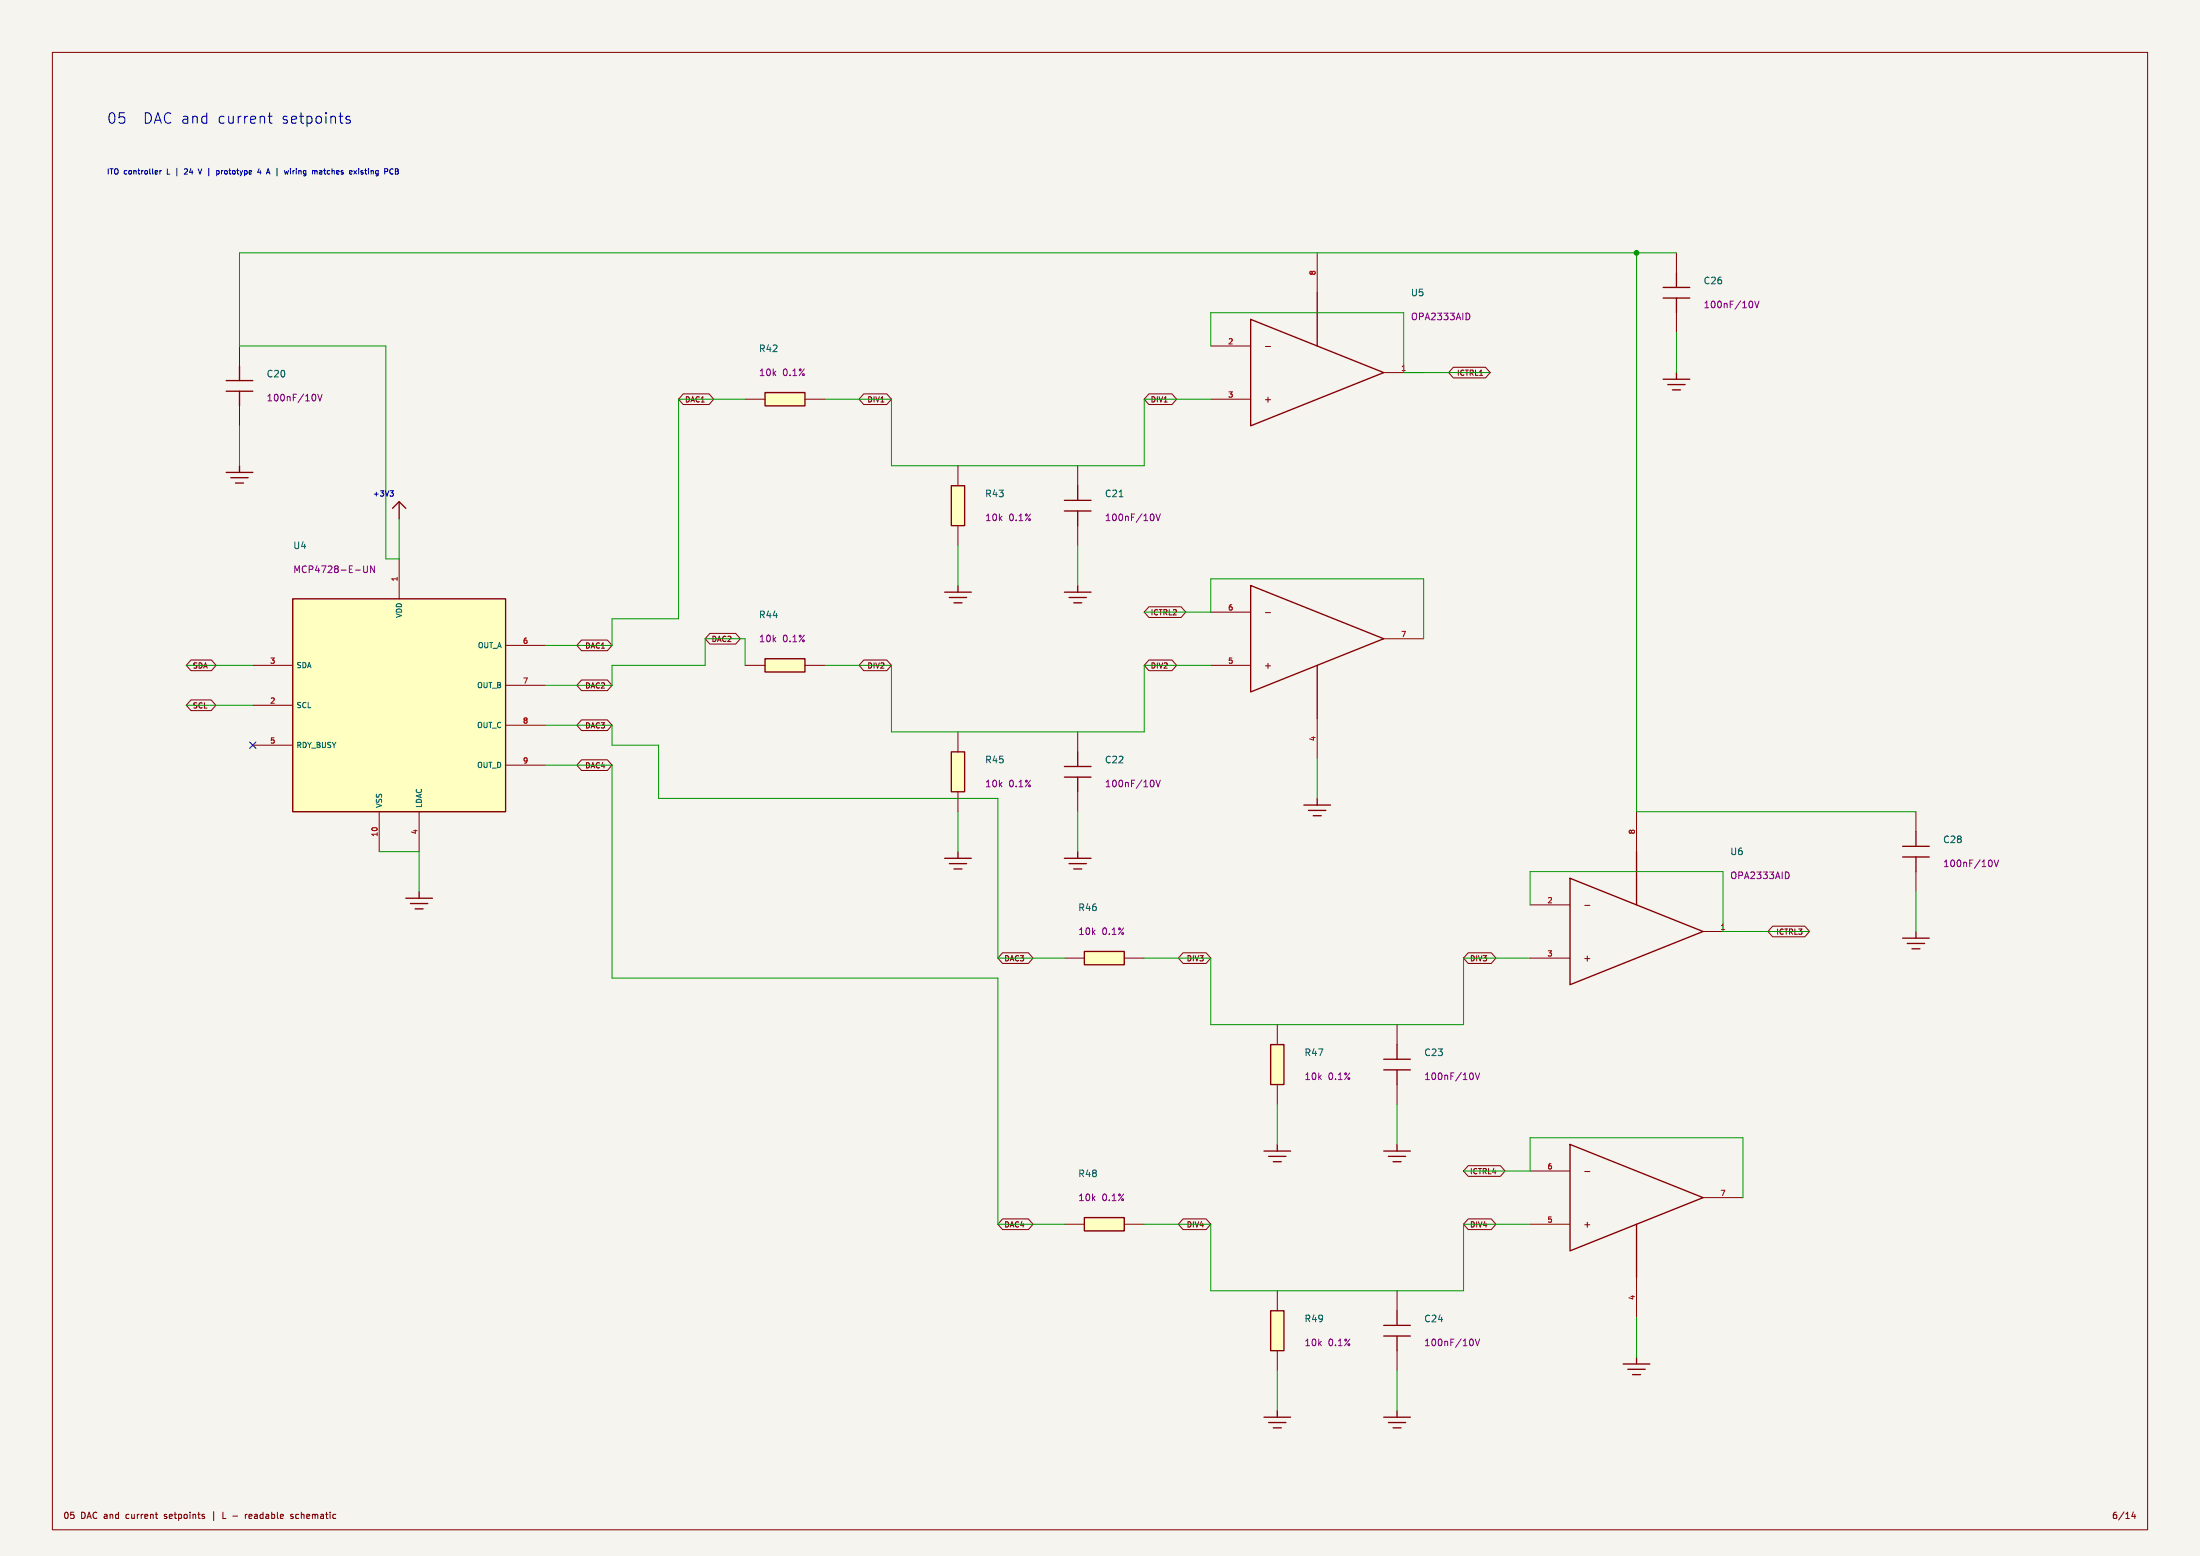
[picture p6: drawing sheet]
<svg xmlns="http://www.w3.org/2000/svg" width="420mm" height="297mm" viewBox="0 0 420 297" stroke-linecap="round" stroke-linejoin="round" font-family="sans-serif">
<path d="M0 0h420v297h-420z" fill="#f5f4ef" stroke="#f5f4ef" stroke-width=".19"/>
<g fill="none" stroke="#840000" stroke-width=".19">
<path d="M10 10h400v282h-400zM31.4 289.8h.1M31.4 289.1v.3M40.8 288.5v1.7M42.6 288.6v1.2h.5M44.4 289.4h1M46.8 289v.8M47.2 289l-.4 .3M47.9 289l-.4 .2 .1 .6h.3M48.1 289.3l-.6 .1M55.9 289.1l-.3-.1-.1 .2v.2l.4 .1v.3h-.4M56.7 289l-.3 .3v.3l.3 .2"/>
<path d="M407.3 288.6l-.3 .8h.7M407.5 289v.8"/>
</g>
<path d="M146 74.9h7.7v2.6h-7.7z" fill="#ffffc2"/>
<path d="M146 74.9h7.7v2.6h-7.7z" fill="none" stroke="#840000" stroke-width=".25"/>
<path d="M142.2 76.2h3.8M153.7 76.2h3.8" fill="none" stroke="#840000" stroke-width=".19"/>
<path d="M242.6 199.4h2.5v7.6h-2.5z" fill="#ffffc2"/>
<g fill="none" stroke="#840000" stroke-width=".25">
<path d="M251.5 55.9v10.1M317.5 54.9h5.1M317.5 56.9h5.1M320 52.1v2.8M320 56.9v2.8M238.8 61l25.4 10.1-25.4 10.2zM203.2 113h5.1M204.1 114h3.3M205 115.1h1.5M205.7 111.8v1.2M238.8 111.8l25.4 10.1-25.4 10.2zM251.5 127v10.2"/>
<path d="M248.9 153.7h5.1M249.8 154.7h3.3M250.7 155.7h1.5M251.5 152.4v1.3M299.7 167.6l25.4 10.2-25.4 10.2zM312.4 162.6v10.1M242.6 199.4h2.5v7.6h-2.5zM264.2 219.7h5M266.7 218.4v1.3M299.7 218.4l25.4 10.2-25.4 10.2zM265 220.7h3.4M265.9 221.7h1.6"/>
<path d="M312.4 233.7v10.1"/>
</g>
<g fill="none" stroke="#840000" stroke-width=".19">
<path d="M251.5 48.3v7.6M320 48.3v3.8M320 59.7v3.8M231.1 66h7.7M231.1 76.2h7.7M241.6 66.1h.9M264.2 71.1h7.6M231.1 116.8h7.7M241.6 116.9h.9M231.1 127h7.7M251.5 137.2v7.6M264.2 121.9h7.6"/>
<path d="M312.4 154.9v7.7M292.1 172.7h7.6M302.5 172.8h1M325.1 177.8h7.6M243.8 195.6v3.8M292.1 182.9h7.6M243.8 207v3.8M292.1 223.5h7.6M292.1 233.7h7.6M302.5 223.6h1M325.1 228.6h7.6M312.4 243.8v7.7"/>
</g>
<path d="M280.4 59.8l.2 .5-.2 .7M334.3 57.5a.79 .79 0 0 1 0 1.2M335 57.5l.4 1.2 .4-1.2M341.3 166.5l.3 .5-.3 .7" fill="none" stroke="#840084" stroke-width=".19"/>
<path d="M146 125.7h7.7v2.6h-7.7z" fill="#ffffc2"/>
<path d="M146 125.7h7.7v2.6h-7.7zM180.3 163.8h5.1M181.2 164.8h3.3M182.1 165.9h1.5M182.9 162.6v1.2M264.2 270.5h5M265 271.5h3.4M265.9 272.5h1.6M266.7 269.2v1.3" fill="none" stroke="#840000" stroke-width=".25"/>
<path d="M142.2 127h3.8M153.7 127h3.8" fill="none" stroke="#840000" stroke-width=".19"/>
<path d="M242.6 250.2h2.5v7.6h-2.5z" fill="#ffffc2"/>
<path d="M242.6 250.2h2.5v7.6h-2.5z" fill="none" stroke="#840000" stroke-width=".25"/>
<path d="M243.8 246.4v3.8M243.8 257.8v3.8" fill="none" stroke="#840000" stroke-width=".19"/>
<path d="M207 232.4h7.6v2.5h-7.6z" fill="#ffffc2"/>
<path d="M74.9 97l1.3-1.2 1.3 1.2M76.2 95.8v3.3M203.2 146.3h5.1M203.2 148.3h5.1M205.7 143.5v2.8M205.7 148.3v2.8M207 232.4h7.6v2.5h-7.6zM241.3 270.5h5.1M242.2 271.5h3.3M243.1 272.5h1.5M243.8 269.2v1.3" fill="none" stroke="#840000" stroke-width=".25"/>
<path d="M205.7 139.7v3.8M205.7 151.1v3.8M203.2 233.7h3.8M214.6 233.7h3.8" fill="none" stroke="#840000" stroke-width=".19"/>
<path d="M220 148.9a.79 .79 0 0 1 0 1.3M220.7 148.9l.4 1.3 .4-1.3" fill="none" stroke="#840084" stroke-width=".19"/>
<path d="M181.6 143.5h2.5v7.6h-2.5z" fill="#ffffc2"/>
<g fill="none" stroke="#840000" stroke-width=".25">
<path d="M43.2 72.6h5.1M43.2 74.7h5.1M45.7 69.9v2.7M45.7 74.7v2.8M43.2 90.2h5.1M44.1 91.2h3.3M45 92.2h1.5M45.7 88.9v1.3M180.3 113h5.1M181.2 114h3.3M182.1 115.1h1.5M182.9 111.8v1.2"/>
<path d="M181.6 143.5h2.5v7.6h-2.5z"/>
</g>
<path d="M45.7 66v3.9M45.7 77.5v3.8M182.9 139.7v3.8M182.9 151.1v3.8" fill="none" stroke="#840000" stroke-width=".19"/>
<path d="M60 75.3a.79 .79 0 0 1 0 1.2M60.6 75.3l.5 1.2 .4-1.2" fill="none" stroke="#840084" stroke-width=".19"/>
<path d="M181.6 92.7h2.5v7.6h-2.5z" fill="#ffffc2"/>
<path d="M181.6 92.7h2.5v7.6h-2.5zM77.5 171.5h5M78.4 172.5h3.3M79.2 173.5h1.6M80 170.2v1.3" fill="none" stroke="#840000" stroke-width=".25"/>
<path d="M182.9 88.9v3.8M182.9 100.3v3.8" fill="none" stroke="#840000" stroke-width=".19"/>
<path d="M55.9 114.3h40.6v40.6h-40.6z" fill="#ffffc2"/>
<g fill="none" stroke="#840000" stroke-width=".25">
<path d="M317.5 72.4h5.1M318.4 73.4h3.3M319.3 74.4h1.5M320 71.1v1.3M55.9 114.3h40.6v40.6h-40.6zM365.8 158.8v2.7M363.2 161.5h5.1M363.2 163.6h5.1M363.2 179.1h5.1M365.8 163.6v2.8M365.8 177.8v1.3M266.7 199.4v2.8"/>
<path d="M364.1 180.1h3.3M365 181.1h1.5M264.2 202.2h5M264.2 204.2h5M266.7 204.2v2.8"/>
</g>
<g fill="none" stroke="#840000" stroke-width=".19">
<path d="M76.2 106.7v7.6M48.3 127h7.6M48.3 134.6h7.6M96.5 123.2h7.6M96.5 130.8h7.6M96.5 138.4h7.6M48.3 142.2h7.6M72.4 154.9v7.7M80 154.9v7.7M96.5 146.1h7.6M365.8 154.9v3.9M365.8 166.4v3.8"/>
<path d="M266.7 195.6v3.8M266.7 207v3.8"/>
</g>
<path d="M69.4 108v1l.3 .3 .3-.1 .1-.2v-1M71.5 108v1.3l-.8-1.3v1.3M380 164.2a.79 .79 0 0 1 0 1.2M380.7 164.2l.4 1.2 .4-1.2M281 204.8a.79 .79 0 0 1 0 1.3M281.6 204.8l.5 1.3 .4-1.3" fill="none" stroke="#840084" stroke-width=".19"/>
<path d="M207 181.6h7.6v2.6h-7.6z" fill="#ffffc2"/>
<g fill="none" stroke="#840000" stroke-width=".25">
<path d="M203.2 95.5h5.1M203.2 97.5h5.1M205.7 92.7v2.8M205.7 97.5v2.8M203.2 163.8h5.1M204.1 164.8h3.3M205 165.9h1.5M205.7 162.6v1.2M207 181.6h7.6v2.6h-7.6zM241.3 219.7h5.1M243.8 218.4v1.3M242.2 220.7h3.3"/>
<path d="M243.1 221.7h1.5M264.2 253h5M264.2 255h5M266.7 250.2v2.8M266.7 255v2.8M312.4 259.1v1.2M309.9 260.3h5.1M310.8 261.4h3.3M311.7 262.4h1.5"/>
</g>
<g fill="none" stroke="#840000" stroke-width=".19">
<path d="M130.4 75.2h5l.9 1-.9 1h-5l-.9-1zM164.9 75.2h4.4l.9 1-.9 1h-4.4l-.9-1zM219.3 75.2h4.4l.9 1-.9 1h-4.4l-.9-1zM277.4 70.1h6.2l.9 1-.9 1h-6.2l-.8-1zM205.7 88.9v3.8M205.7 100.3v3.8M219.3 115.8h6.2l.9 1-.9 1.1h-6.2l-.9-1.1zM36.4 133.6h3.9l.9 1-.9 1h-3.9l-.8-1zM36.4 126h4l.9 1-.9 1h-4l-.8-1zM111 122.2h5l.8 1-.8 1h-5l-.9-1zM111 129.8h5l.8 1-.8 1h-5l-.9-1zM111 137.4h5l.8 1-.8 1h-5l-.9-1z"/>
<path d="M135.5 120.9h4.9l.9 1-.9 1h-4.9l-.9-1zM164.9 126h4.4l.9 1-.9 1h-4.4l-.9-1zM219.3 126h4.4l.9 1-.9 1h-4.4l-.9-1zM111 145h5l.8 1.1-.8 1h-5l-.9-1zM338.4 176.8h6.2l.8 1-.8 1h-6.2l-.9-1zM191.4 181.9h4.9l.9 1-.9 1h-4.9l-.9-1zM203.2 182.9h3.8M214.6 182.9h3.8M225.8 181.9h4.5l.8 1-.8 1h-4.5l-.8-1zM280.3 181.9h4.4l.9 1-.9 1h-4.4l-.9-1zM191.4 232.7h4.9l.9 1-.9 1h-4.9l-.9-1zM225.8 232.7h4.5l.8 1-.8 1h-4.5l-.8-1z"/>
<path d="M280.3 232.7h4.4l.9 1-.9 1h-4.4l-.9-1zM280.3 222.5h6.1l.9 1-.9 1h-6.1l-.9-1zM266.7 246.4v3.8M266.7 257.8v3.8"/>
</g>
<path d="M220 98.1a.79 .79 0 0 1 0 1.3M220.7 98.1l.4 1.3 .4-1.3M281 255.6a.79 .79 0 0 1 0 1.3M281.6 255.6l.5 1.3 .4-1.3" fill="none" stroke="#840084" stroke-width=".19"/>
<path d="M213.7 94.8h.7" fill="none" stroke="#006464" stroke-width=".19"/>
<g fill="none" stroke="#009600" stroke-width=".19">
<path d="M312.4 48.3v106.6h53.4M320 48.3h-274.3v17.7h28v40.7h2.5v-7.6M142.2 76.2h-12.7v41.9h-12.7v5.1h-12.7M157.5 76.2h12.7v12.7h48.2v-12.7h12.7M231.1 66v-6.3h36.9v11.4h16.5M320 63.5v7.6M45.7 81.3v7.6M182.9 104.1v7.7M205.7 104.1v7.7M218.4 116.8h12.7v-6.3h40.7v11.4M35.6 127h12.7M35.6 134.6h12.7"/>
<path d="M104.1 138.4h12.7v3.8h8.9v10.2h64.8v30.5h12.7M142.2 127v-5.1h-7.6v5.1h-17.8v3.8h-12.7M157.5 127h12.7v12.7h48.2v-12.7h12.7M104.1 146.1h12.7v40.6h73.7v47h12.7M182.9 154.9v7.7M205.7 154.9v7.7M251.5 144.8v7.6M72.4 162.6h7.6v7.6M292.1 172.7v-6.3h36.8v11.4h16.5M365.8 170.2v7.6M218.4 182.9h12.7v12.7h48.3v-12.7h12.7M243.8 210.8v7.6"/>
<path d="M266.7 210.8v7.6M218.4 233.7h12.7v12.7h48.3v-12.7h12.7M279.4 223.5h12.7v-6.3h40.6v11.4M312.4 251.5v7.6M243.8 261.6v7.6M266.7 261.6v7.6"/>
</g>
<path d="M47.7 141.6l1.2 1.2M48.9 141.6l-1.2 1.2" fill="none" stroke="#000084" stroke-width=".19"/>
<g fill="none" stroke="#0000c2" stroke-width=".19">
<path d="M30 32.6l.1 .2-.5 .1M30 33.2h.1M30.5 32.6v.6M30.8 32.6l-.3 .1M35.6 32.2l-.4 .1M35.8 32.7l-.6 .5h.6M37.8 32.2l.4 1 .3-1M41.5 32.6l.4 .1-.1 .4-.3 .1M42.3 32.6v.6M42.5 32.6l-.2 .1M49.4 32.2l-.2 .7h.6M49.7 32.6v.6"/>
<path d="M51.2 22.2h.7M51.5 21.5v1.7l.1 .2 .3 .1M55.9 32.6v.6M56.2 32.6l-.3 .1M61 32.6h.4v.6M61.4 32.8l-.4 .2 .1 .2h.3M61.8 32.6h.4M61.9 32.2l.1 1M66.8 22.3l-.5-.1-.3 .3 .1 .3 .7 .2v.4h-.8M68.5 32.2v.1M68.5 32.6v.6M69.3 32.6h-.3l-.1 .1 .4 .3"/>
<path d="M69.3 33.1l-.1 .1h-.3M74.8 32.2l.2 .1M75 33.1l-.2 .1M75.5 32.2h.3l.2 .2-.2 .3 .2 .1 .1 .2-.2 .2h-.4zM75.5 32.7h.3M74.5 93.7h.6l-.3 .4M74.9 94.1l.2 .2v.2l-.2 .2"/>
</g>
<circle cx="312.4" cy="48.3" r=".46" fill="#009600" stroke="#009600" stroke-width=".19"/>
<g font-size="2.8" fill="#0000c2">
<text x="20.3" y="23.8">05</text>
<text x="27.3" y="23.8">DAC and</text>
<text x="41.6" y="23.8">current</text>
<text x="53.8" y="23.8">setpoints</text>
</g>
<g font-size="1.8" fill="#006464">
<text x="269.2" y="56.7">U5</text>
<text x="325.1" y="54.5">C26</text>
<text x="144.8" y="67.4">R42</text>
<text x="50.8" y="72.2">C20</text>
<text x="188" y="95.1">R43</text>
<text x="210.8" y="95.1">C21</text>
<text x="55.9" y="105">U4</text>
<text x="144.8" y="118.2">R44</text>
<text x="188" y="145.9">R45</text>
<text x="210.8" y="145.9">C22</text>
<text x="370.8" y="161.1">C28</text>
<text x="330.2" y="163.4">U6</text>
<text x="205.7" y="174.1">R46</text>
<text x="248.9" y="201.8">R47</text>
<text x="271.8" y="201.8">C23</text>
<text x="205.7" y="224.9">R48</text>
<text x="248.9" y="252.6">R49</text>
<text x="271.8" y="252.6">C24</text>
</g>
<g font-size="1.8" fill="#840084">
<text x="325.1" y="59">100nF/10V</text>
<text x="269.2" y="61.3">OPA2333AID</text>
<text x="144.8" y="72">10k</text>
<text x="149.4" y="72">0.1%</text>
<text x="50.8" y="76.8">100nF/10V</text>
<text x="188" y="99.7">10k</text>
<text x="192.6" y="99.7">0.1%</text>
<text x="210.8" y="99.7">100nF/10V</text>
<text x="55.9" y="109.6">MCP4728-E-UN</text>
<text x="144.8" y="122.8">10k</text>
<text x="149.4" y="122.8">0.1%</text>
<text x="188" y="150.5">10k</text>
<text x="192.6" y="150.5">0.1%</text>
<text x="210.8" y="150.5">100nF/10V</text>
<text x="330.2" y="168">OPA2333AID</text>
<text x="370.8" y="165.7">100nF/10V</text>
<text x="205.7" y="178.7">10k</text>
<text x="210.4" y="178.7">0.1%</text>
<text x="248.9" y="206.3">10k</text>
<text x="253.5" y="206.3">0.1%</text>
<text x="271.8" y="206.3">100nF/10V</text>
<text x="205.7" y="229.5">10k</text>
<text x="210.4" y="229.5">0.1%</text>
<text x="248.9" y="257.1">10k</text>
<text x="253.5" y="257.1">0.1%</text>
<text x="271.8" y="257.1">100nF/10V</text>
</g>
<g font-size="1.8" fill="#840000">
<text x="241.2" y="77.1">+</text>
<text x="241.2" y="127.9">+</text>
<text x="302.1" y="183.7">+</text>
<text x="302.1" y="234.5">+</text>
</g>
<g font-size="1.7" fill="#840000">
<text x="12" y="290">05</text>
<text x="15.4" y="290">DAC and</text>
<text x="24.4" y="290">current</text>
<text x="31.9" y="290">setpoints</text>
<text x="48.2" y="290">readable</text>
<text x="57.1" y="290">schematic</text>
<text x="403.1" y="290">6/14</text>
</g>
<g font-size="1.4" fill="#0000c2">
<text x="20.3" y="33.5">ITO</text>
<text x="23.7" y="33.5">controller</text>
<text x="32.1" y="33.5">L</text>
<text x="34" y="33.5">|</text>
<text x="35.9" y="33.5">24</text>
<text x="38.9" y="33.5">V |</text>
<text x="42.8" y="33.5">prototype</text>
<text x="50.9" y="33.5">4</text>
<text x="52.9" y="33.5">A |</text>
<text x="56.8" y="33.5">wiring</text>
<text x="62.4" y="33.5">matches</text>
<text x="69.7" y="33.5">existing</text>
<text x="71.1" y="95">+3V3</text>
</g>
<g font-size="1.4" fill="#a90000">
<text x="251.2" y="52.7" transform="rotate(-90 251.2 52.7)">8</text>
<text x="234.3" y="65.8">2</text>
<text x="267.4" y="70.9">1</text>
<text x="234.3" y="75.9">3</text>
<text x="75.9" y="111.1" transform="rotate(-90 75.9 111.1)">1</text>
<text x="234.3" y="116.6">6</text>
<text x="99.7" y="122.9">6</text>
<text x="267.4" y="121.7">7</text>
<text x="51.5" y="126.7">3</text>
<text x="99.7" y="130.6">7</text>
<text x="234.3" y="126.7">5</text>
<text x="51.5" y="134.4">2</text>
<text x="51.5" y="142">5</text>
<text x="99.7" y="138.2">8</text>
<text x="251.2" y="141.6" transform="rotate(-90 251.2 141.6)">4</text>
<text x="99.7" y="145.8">9</text>
<text x="72.1" y="159.8" transform="rotate(-90 72.1 159.8)">10</text>
<text x="79.8" y="159.4" transform="rotate(-90 79.8 159.4)">4</text>
<text x="312.2" y="159.4" transform="rotate(-90 312.2 159.4)">8</text>
<text x="295.3" y="172.5">2</text>
<text x="328.3" y="177.5">1</text>
<text x="295.3" y="182.6">3</text>
<text x="295.3" y="223.3">6</text>
<text x="295.3" y="233.4">5</text>
<text x="328.3" y="228.3">7</text>
<text x="312.2" y="248.3" transform="rotate(-90 312.2 248.3)">4</text>
</g>
<g font-size="1.4" fill="#840000">
<text x="278" y="71.9">ICTRL1</text>
<text x="130.7" y="77">DAC1</text>
<text x="165.4" y="77">DIV1</text>
<text x="219.6" y="77">DIV1</text>
<text x="219.6" y="117.6">ICTRL2</text>
<text x="111.6" y="124">DAC1</text>
<text x="135.8" y="122.7">DAC2</text>
<text x="36.7" y="127.8">SDA</text>
<text x="111.6" y="131.6">DAC2</text>
<text x="165.4" y="127.8">DIV2</text>
<text x="219.6" y="127.8">DIV2</text>
<text x="36.7" y="135.4">SCL</text>
<text x="111.6" y="139.2">DAC3</text>
<text x="111.6" y="146.9">DAC4</text>
<text x="339" y="178.6">ICTRL3</text>
<text x="191.6" y="183.7">DAC3</text>
<text x="226.4" y="183.7">DIV3</text>
<text x="280.5" y="183.7">DIV3</text>
<text x="280.5" y="224.3">ICTRL4</text>
<text x="191.6" y="234.5">DAC4</text>
<text x="226.4" y="234.5">DIV4</text>
<text x="280.5" y="234.5">DIV4</text>
</g>
<g font-size="1.4" fill="#006464">
<text x="76.9" y="118.1" transform="rotate(-90 76.9 118.1)">VDD</text>
<text x="91.1" y="123.9">OUT_A</text>
<text x="56.5" y="127.7">SDA</text>
<text x="90.9" y="131.5">OUT_B</text>
<text x="56.5" y="135.4">SCL</text>
<text x="56.5" y="143">RDY_BUSY</text>
<text x="90.9" y="139.2">OUT_C</text>
<text x="90.9" y="146.8">OUT_D</text>
<text x="73.1" y="154.3" transform="rotate(-90 73.1 154.3)">VSS</text>
<text x="80.7" y="154.3" transform="rotate(-90 80.7 154.3)">LDAC</text>
</g>
</svg>
